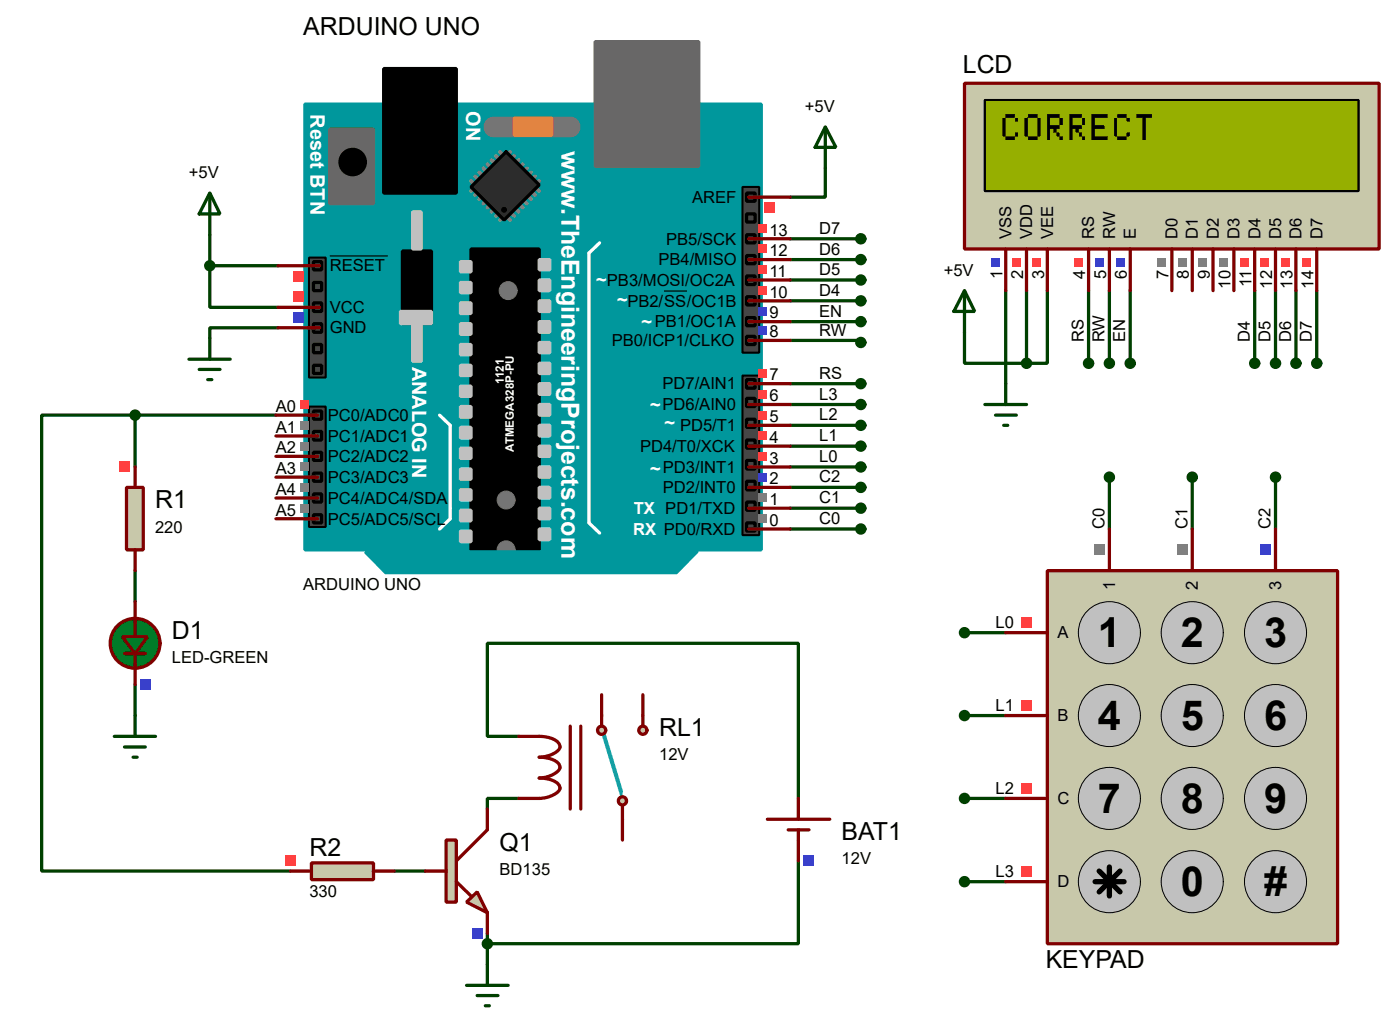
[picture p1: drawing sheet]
<svg xmlns="http://www.w3.org/2000/svg" width="171mm" height="126mm" viewBox="0 0 171 126" stroke-linecap="round" stroke-linejoin="round" font-family="sans-serif">
<g fill="none" stroke="#004000" stroke-width=".4">
<path d="M25.7 32.6v5h8.4M25.7 32.6h8.4M25.7 28.7v3.9M96.8 29.3h8.7M96.8 31.8h8.7M96.8 34.3h8.7M96.8 36.9h8.7M96.8 39.4h8.7M101.1 20.6v3.6h-4.3M123.2 35.6v11.4M125.8 35.6v8.9M128.3 35.6v8.9h-2.5"/>
<path d="M133.3 35.6v8.9M135.9 35.6v8.9M138.5 35.6v8.9M153.7 35.6v8.9M156.3 35.6v8.9M158.7 35.6v8.9M161.3 35.6v8.9M16.6 50.8h-11.5v55.9h30.5M16.6 50.8v6.4M16.6 50.8h17.2M34.1 40.2h-8.4v1.2M96.8 41.7h8.7v.3"/>
<path d="M96.8 49.6h8.7M96.8 52.1h8.7M96.8 54.7h8.7M96.8 57.2h8.7M96.8 59.7h8.7M96.8 47h8.7M118.2 40.7v3.8h7.6M135.9 58.4v6.4M146 58.4v6.4M156.3 58.4v6.4M16.6 69.9v3.8M96.8 62.3h8.7"/>
<path d="M96.8 64.8h8.7M118.2 77.5h5M16.6 83.8v3.9M63.5 97.8h-3.8v1.3M63.5 90.2h-3.8v-11.4h38.1v19M118.2 87.7h5M118.2 97.8h5M48.3 106.7h3.8M59.7 114.3v3.9M97.8 105.5v10.1h-38.1M118.2 108h5"/>
</g>
<path d="M37.4 12.7h55.9v54.7h-55.9z" fill-rule="evenodd" fill="#00979c" stroke="#00979c" stroke-width=".4"/>
<g fill="#686767" stroke="#686767" stroke-width=".4">
<path d="M72.9 5.1h12.7v15.2h-12.7z" fill-rule="evenodd"/>
<path d="M40.4 15.8h5.3v9.1h-5.3z" fill-rule="evenodd"/>
</g>
<g fill="#000" stroke="#000" stroke-width=".4">
<path d="M47 8.4h8.9v15.3h-8.9z" fill-rule="evenodd"/>
<path d="M49.3 30.7h3.6v9h-3.6z" fill-rule="evenodd"/>
<path d="M57.7 30.5h8.3v36.9h-8.3z" fill-rule="evenodd"/>
<circle cx="43.2" cy="19.8" r="1.55"/>
</g>
<path d="M73.4 29.8l-1.2 1.2v33l1.2 1.3M53.8 50.8l1.4 1.3v11.4l-1.4 1.3" fill="none" stroke="#fff" stroke-width=".4"/>
<g fill="#c0c0c0" stroke="#c0c0c0" stroke-width=".4">
<path d="M66 31.8h1.4v1.2h-1.4z" fill-rule="evenodd"/>
<path d="M66 34.3h1.4v1.3h-1.4z" fill-rule="evenodd"/>
<path d="M66 36.9h1.4v1.2h-1.4z" fill-rule="evenodd"/>
<path d="M66 39.4h1.4v1.3h-1.4z" fill-rule="evenodd"/>
<path d="M66 42h1.4v1.2h-1.4z" fill-rule="evenodd"/>
<path d="M66 44.5h1.4v1.2h-1.4z" fill-rule="evenodd"/>
<path d="M66 47h1.4v1.3h-1.4z" fill-rule="evenodd"/>
<path d="M66 49.6h1.4v1.2h-1.4z" fill-rule="evenodd"/>
<path d="M66 52.1h1.4v1.3h-1.4z" fill-rule="evenodd"/>
<path d="M66 54.7h1.4v1.2h-1.4z" fill-rule="evenodd"/>
<path d="M66 57.2h1.4v1.2h-1.4z" fill-rule="evenodd"/>
<path d="M66 59.7h1.4v1.3h-1.4z" fill-rule="evenodd"/>
<path d="M66 62.3h1.4v1.2h-1.4z" fill-rule="evenodd"/>
<path d="M66 64.8h1.4v1.3h-1.4z" fill-rule="evenodd"/>
<path d="M56.4 32.1h1.3v1.2h-1.3z" fill-rule="evenodd"/>
<path d="M56.4 34.6h1.3v1.2h-1.3z" fill-rule="evenodd"/>
<path d="M56.4 37.1h1.3v1.3h-1.3z" fill-rule="evenodd"/>
<path d="M56.4 39.7h1.3v1.3h-1.3z" fill-rule="evenodd"/>
<path d="M56.4 42.2h1.3v1.2h-1.3z" fill-rule="evenodd"/>
<path d="M56.4 44.8h1.3v1.2h-1.3z" fill-rule="evenodd"/>
<path d="M56.4 47.3h1.3v1.2h-1.3z" fill-rule="evenodd"/>
<path d="M56.4 49.8h1.3v1.3h-1.3z" fill-rule="evenodd"/>
<path d="M56.4 52.4h1.3v1.3h-1.3z" fill-rule="evenodd"/>
<path d="M56.4 54.9h1.3v1.2h-1.3z" fill-rule="evenodd"/>
<path d="M56.4 57.5h1.3v1.2h-1.3z" fill-rule="evenodd"/>
<path d="M56.4 60h1.3v1.2h-1.3z" fill-rule="evenodd"/>
<path d="M56.4 62.5h1.3v1.3h-1.3z" fill-rule="evenodd"/>
<path d="M56.4 65.1h1.3v1.3h-1.3z" fill-rule="evenodd"/>
<path d="M49 38.1h3.9v1.6h-3.9z" fill-rule="evenodd"/>
<path d="M50.6 25.9h1v4.6h-1z" fill-rule="evenodd"/>
<path d="M50.6 39.7h1v4.6h-1z" fill-rule="evenodd"/>
</g>
<path d="M60.5 15.5h9.3" fill="none" stroke="#757575" stroke-width="2.5"/>
<path d="M63 14.5h4.6v2.1h-4.6z" fill-rule="evenodd" fill="#ff8000" stroke="#ff8000" stroke-width=".4"/>
<g fill="none" stroke="#808080" stroke-width=".45">
<path d="M60.2 19.6l.5 .5M60.7 19.1l.5 .5M61.2 18.6l.5 .5M62.5 18.6l-.5 .5M63 19.1l-.5 .5M63.5 19.6l-.5 .5M57.7 22.2l.5 .4M58.2 21.6l.5 .6M58.2 22.9l-.5 .5M58.7 21.1l.5 .5M58.7 23.4l-.5 .5M59.2 20.6l.5 .5"/>
<path d="M59.2 23.9l-.5 .5M59.7 20.1l.5 .5M59.7 24.4l-.5 .5M60.2 24.9l-.5 .5M60.7 25.4l-.5 .5M61.2 25.9l-.5 .6M61.7 26.5l-.5 .5M62 26.5l.5 .5M62.5 25.9l.5 .6M63 25.4l.5 .5M63.5 24.9l.5 .5M64 24.4l.6 .5"/>
<path d="M64 20.1l-.5 .5M64.6 23.9l.5 .5M64.6 20.6l-.6 .5M65.1 23.4l.5 .5M65.1 21.1l-.5 .5M65.6 22.9l.4 .5M65.6 21.6l-.5 .6M66 22.2l-.4 .4"/>
</g>
<path d="M62 18.6l4 4-4.3 4.4-4-4.1z" fill-rule="evenodd" fill="#2c2c2c" stroke="#000" stroke-width=".4"/>
<circle cx="61.8" cy="25.7" r=".3" fill="#000" stroke="#000" stroke-width=".12"/>
<path d="M91 22.9h2v20.3h-2z" fill-rule="evenodd" fill="#464646" stroke="#000" stroke-width=".25"/>
<circle cx="62" cy="61.2" r="1.1" fill="#757575" stroke="#757575" stroke-width=".12"/>
<g fill="#464646" stroke="#000" stroke-width=".4">
<path d="M91.4 23.6h1.1v1.1h-1.1z" fill-rule="evenodd"/>
<path d="M91.4 28.7h1.1v1.1h-1.1z" fill-rule="evenodd"/>
<path d="M91.4 31.3h1.1v1h-1.1z" fill-rule="evenodd"/>
<path d="M91.4 33.8h1.1v1.1h-1.1z" fill-rule="evenodd"/>
<path d="M91.4 36.3h1.1v1.1h-1.1z" fill-rule="evenodd"/>
<path d="M91.4 38.9h1.1v1h-1.1z" fill-rule="evenodd"/>
<path d="M91.4 26.2h1.1v1h-1.1z" fill-rule="evenodd"/>
<path d="M91.4 41.2h1.1v1h-1.1z" fill-rule="evenodd"/>
</g>
<g fill="#757575" stroke="#757575" stroke-width=".12">
<circle cx="62.2" cy="35.6" r="1.1"/>
<circle cx="62" cy="67.4" r="1.1"/>
</g>
<path d="M44.8 67.6h40.6l-2.5 2.6h-35.6z" fill-rule="evenodd" fill="#00979c" stroke="#00979c" stroke-width=".4"/>
<g fill="#464646" stroke="#000" stroke-width=".25">
<path d="M37.9 31.6h2v14.6h-2z" fill-rule="evenodd"/>
<path d="M91 46h2v19.6h-2z" fill-rule="evenodd"/>
<path d="M37.9 49.8h2v14.8h-2z" fill-rule="evenodd"/>
</g>
<g fill="#464646" stroke="#000" stroke-width=".4">
<path d="M38.4 34.6h1v1h-1z" fill-rule="evenodd"/>
<path d="M38.4 39.7h1v1h-1z" fill-rule="evenodd"/>
<path d="M38.4 44.8h1v.9h-1z" fill-rule="evenodd"/>
<path d="M38.4 42.2h1v1h-1z" fill-rule="evenodd"/>
<path d="M38.4 37.1h1v1h-1z" fill-rule="evenodd"/>
<path d="M38.4 32.1h1v.9h-1z" fill-rule="evenodd"/>
<path d="M91.4 46.5h1.1v1.1h-1.1z" fill-rule="evenodd"/>
<path d="M91.4 48.8h1.1v1h-1.1z" fill-rule="evenodd"/>
<path d="M91.4 51.3h1.1v1.1h-1.1z" fill-rule="evenodd"/>
<path d="M91.4 53.9h1.1v1h-1.1z" fill-rule="evenodd"/>
<path d="M91.4 56.4h1.1v1.1h-1.1z" fill-rule="evenodd"/>
<path d="M91.4 58.9h1.1v1.1h-1.1z" fill-rule="evenodd"/>
<path d="M91.4 61.5h1.1v1h-1.1z" fill-rule="evenodd"/>
<path d="M91.4 64h1.1v1.1h-1.1z" fill-rule="evenodd"/>
<path d="M38.4 50.3h1v1h-1z" fill-rule="evenodd"/>
<path d="M38.4 52.9h1v1h-1z" fill-rule="evenodd"/>
<path d="M38.4 55.4h1v1h-1z" fill-rule="evenodd"/>
<path d="M38.4 58h1v.9h-1z" fill-rule="evenodd"/>
<path d="M38.4 60.5h1v1h-1z" fill-rule="evenodd"/>
<path d="M38.4 63h1v1h-1z" fill-rule="evenodd"/>
</g>
<g fill="none" stroke="#800000" stroke-width=".4">
<path d="M34.1 32.6h5.1M34.1 37.6h5.1M91.7 39.4h5.1M91.7 36.9h5.1M91.7 34.3h5.1M91.7 31.8h5.1M91.7 29.3h5.1M91.7 24.2h5.1M33.8 58.4h5.1M33.8 55.9h5.1M33.8 53.4h5.1M33.8 50.8h5.1"/>
<path d="M34.1 40.2h5.1M91.7 59.7h5.1M91.7 57.2h5.1M91.7 54.7h5.1M91.7 52.1h5.1M91.7 49.6h5.1M91.7 47h5.1M91.7 41.7h5.1M33.8 63.5h5.1M33.8 61h5.1M91.7 64.8h5.1M91.7 62.3h5.1"/>
</g>
<path d="M40.4 31.4h7.1M81.3 35.6h2.8" fill="none" stroke="#000" stroke-width=".15"/>
<g fill="#808080">
<path d="M92.8 63h1.1v1h-1.1z" fill-rule="evenodd"/>
<path d="M92.8 60.5h1.1v1h-1.1z" fill-rule="evenodd"/>
</g>
<path d="M92.8 58h1.1v.9h-1.1z" fill-rule="evenodd" fill="#4040ff"/>
<g fill="#ff4040">
<path d="M92.8 55.4h1.1v1h-1.1z" fill-rule="evenodd"/>
<path d="M92.8 52.9h1.1v1h-1.1z" fill-rule="evenodd"/>
<path d="M92.8 50.3h1.1v1h-1.1z" fill-rule="evenodd"/>
<path d="M92.8 47.8h1.1v1h-1.1z" fill-rule="evenodd"/>
<path d="M92.8 45.3h1.1v.9h-1.1z" fill-rule="evenodd"/>
</g>
<g fill="#4040ff">
<path d="M92.8 39.9h1.1v1.1h-1.1z" fill-rule="evenodd"/>
<path d="M92.8 37.6h1.1v1h-1.1z" fill-rule="evenodd"/>
</g>
<g fill="#ff4040">
<path d="M92.8 35.1h1.1v1h-1.1z" fill-rule="evenodd"/>
<path d="M92.8 32.6h1.1v.9h-1.1z" fill-rule="evenodd"/>
<path d="M92.8 30h1.1v1h-1.1z" fill-rule="evenodd"/>
<path d="M92.8 27.5h1.1v1h-1.1z" fill-rule="evenodd"/>
<path d="M93.6 24.8h1.3v1.3h-1.3z" fill-rule="evenodd"/>
</g>
<g fill="#808080">
<path d="M36.7 61.7h1.1v1.1h-1.1z" fill-rule="evenodd"/>
<path d="M36.7 59.2h1.1v1.1h-1.1z" fill-rule="evenodd"/>
<path d="M36.7 56.7h1.1v1h-1.1z" fill-rule="evenodd"/>
<path d="M36.7 54.1h1.1v1.1h-1.1z" fill-rule="evenodd"/>
<path d="M36.7 51.6h1.1v1h-1.1z" fill-rule="evenodd"/>
</g>
<g fill="#ff4040">
<path d="M36.7 49h1.1v1.1h-1.1z" fill-rule="evenodd"/>
<path d="M36 33.2h1.2v1.2h-1.2z" fill-rule="evenodd"/>
<path d="M36 35.7h1.2v1.3h-1.2z" fill-rule="evenodd"/>
</g>
<path d="M36 38.3h1.2v1.2h-1.2z" fill-rule="evenodd" fill="#4040ff"/>
<path d="M15.5 59.7h2v7.7h-2z" fill-rule="evenodd" fill="#c8c8aa" stroke="#800000" stroke-width=".4"/>
<path d="M16.6 57.2v2.5M16.6 67.4v2.5" fill="none" stroke="#800000" stroke-width=".4"/>
<path d="M14.6 56.6h1.3v1.2h-1.3z" fill-rule="evenodd" fill="#ff4040"/>
<path d="M38.1 105.7h7.6v2.1h-7.6z" fill-rule="evenodd" fill="#c8c8aa" stroke="#800000" stroke-width=".4"/>
<path d="M35.6 106.7h2.5M45.7 106.7h2.6" fill="none" stroke="#800000" stroke-width=".4"/>
<path d="M34.9 104.8h1.3v1.3h-1.3z" fill-rule="evenodd" fill="#ff4040"/>
<path d="M128.3 69.9h35.6v45.7h-35.6z" fill-rule="evenodd" fill="#c8c8aa" stroke="#800000" stroke-width=".4"/>
<g fill="#c0c0c0" stroke="#000" stroke-width=".12">
<circle cx="135.9" cy="77.5" r="3.8"/>
<circle cx="146" cy="77.5" r="3.8"/>
<circle cx="156.2" cy="77.5" r="3.8"/>
<circle cx="135.9" cy="87.7" r="3.8"/>
<circle cx="146" cy="87.7" r="3.8"/>
<circle cx="156.2" cy="87.7" r="3.8"/>
<circle cx="135.9" cy="97.8" r="3.8"/>
<circle cx="146" cy="97.8" r="3.8"/>
<circle cx="156.2" cy="97.8" r="3.8"/>
<circle cx="135.9" cy="108" r="3.8"/>
<circle cx="146" cy="108" r="3.8"/>
<circle cx="156.2" cy="108" r="3.8"/>
</g>
<path d="M134.2 108h3.5M134.6 106.7l2.6 2.5M135.9 106.2v3.5M137.2 106.7l-2.6 2.5" fill="none" stroke="#000" stroke-width=".65"/>
<path d="M123.2 77.5h5.1M135.9 64.8v5.1M146 64.8v5.1M156.3 64.8v5.1M123.2 87.7h5.1M123.2 97.8h5.1M123.2 108h5.1" fill="none" stroke="#800000" stroke-width=".4"/>
<g fill="#808080">
<path d="M134 66.7h1.3v1.3h-1.3z" fill-rule="evenodd"/>
<path d="M144.1 66.7h1.4v1.3h-1.4z" fill-rule="evenodd"/>
</g>
<path d="M154.3 66.7h1.3v1.3h-1.3z" fill-rule="evenodd" fill="#4040ff"/>
<g fill="#ff4040">
<path d="M125.1 75.6h1.3v1.3h-1.3z" fill-rule="evenodd"/>
<path d="M125.1 85.7h1.3v1.4h-1.3z" fill-rule="evenodd"/>
<path d="M125.1 95.9h1.3v1.3h-1.3z" fill-rule="evenodd"/>
<path d="M125.1 106.1h1.3v1.3h-1.3z" fill-rule="evenodd"/>
</g>
<path d="M25.7 23.6l1.3 2.6h-2.6zM25.7 23.6v5.1M118.2 35.6l1.2 2.5h-2.6zM118.2 35.6v5.1M120.6 49.6h5.2M121.9 50.8h2.6M123 52.1h.5M123.2 47v2.6" fill="none" stroke="#004000" stroke-width=".4"/>
<circle cx="125.8" cy="44.5" r=".5" fill="#004000" stroke="#004000" stroke-width=".4"/>
<circle cx="16.5" cy="78.8" r="3.1" fill="#008000" stroke="#800000" stroke-width=".4"/>
<path d="M16.6 75.7v2.3M15.2 80.1h2.6M16.6 80.1v1.7" fill="none" stroke="#800000" stroke-width=".4"/>
<path d="M15 78h3l-1.4 2.1z" fill="#0f0" stroke="#800000" stroke-width=".4"/>
<path d="M16.6 73.7v2.5M16.6 81.3v2.5" fill="none" stroke="#800000" stroke-width=".4"/>
<path d="M17.1 83.2h1.4v1.3h-1.4z" fill-rule="evenodd" fill="#4040ff"/>
<path d="M14 90.2h5M15.2 91.5h2.6M16.3 92.8h.5M16.6 87.7v2.5" fill="none" stroke="#004000" stroke-width=".4"/>
<circle cx="16.6" cy="50.8" r=".5" fill="#004000" stroke="#004000" stroke-width=".4"/>
<g fill="#c8c8aa" stroke="#800000" stroke-width=".4">
<path d="M57.1 110.5l1.3-1.3 1.3 2.6z"/>
<path d="M54.7 102.9h1.2v7.6h-1.2z" fill-rule="evenodd"/>
</g>
<path d="M59.7 99.1v2.5l-3.8 3.9M52.1 106.7h2.6M55.9 108l1.8 1.7M59.7 111.8v2.5" fill="none" stroke="#800000" stroke-width=".4"/>
<path d="M57.8 113.7h1.3v1.3h-1.3z" fill-rule="evenodd" fill="#4040ff"/>
<path d="M59.7 118.2v2.5M57.1 120.7h5.2M58.4 121.9h2.6M59.5 123.2h.5" fill="none" stroke="#004000" stroke-width=".4"/>
<path d="M66 90.2a3.1 3.1 0 0 1 2.5 .9l.1 .4a1.77 1.77 0 0 1-1.3 1l-1.3 .3a3.2 3.2 0 0 1 2.5 .8l.1 .4a1.83 1.83 0 0 1-1.3 1.1l-1.3 .2a3.2 3.2 0 0 1 2.5 .9l.1 .3a1.77 1.77 0 0 1-1.3 1.1l-1.3 .2M69.8 88.9v10.2M71.1 88.9v10.2M73.7 87.7v1.2M76.2 98.6v1.8M78.7 87.7v1.2" fill="none" stroke="#800000" stroke-width=".4"/>
<path d="M73.9 90l2.3 7.6" fill="none" stroke="#00c0c0" stroke-width=".5"/>
<path d="M78.5 90l-2 7.3" fill="none" stroke="#feffff" stroke-width=".5"/>
<g fill="#c8c8aa" stroke="#800000" stroke-width=".4">
<circle cx="76.2" cy="98.1" r=".5"/>
<circle cx="78.7" cy="89.4" r=".5"/>
<circle cx="73.7" cy="89.4" r=".5"/>
</g>
<path d="M63.5 90.2h2.5M63.5 97.8h2.5M73.7 85.1v2.6M78.7 85.1v2.6M97.8 97.8v2.6M76.2 100.4v2.5M94 100.4h7.6M96.5 101.6h2.6M97.8 101.6v3.9" fill="none" stroke="#800000" stroke-width=".4"/>
<path d="M98.4 104.8h1.3v1.3h-1.3z" fill-rule="evenodd" fill="#4040ff"/>
<g fill="#004000" stroke="#004000" stroke-width=".4">
<circle cx="59.7" cy="115.6" r=".5"/>
<circle cx="25.7" cy="32.6" r=".5"/>
<circle cx="118.2" cy="77.5" r=".5"/>
<circle cx="118.2" cy="87.7" r=".5"/>
<circle cx="118.2" cy="97.8" r=".5"/>
<circle cx="118.2" cy="108" r=".5"/>
<circle cx="135.9" cy="58.5" r=".5"/>
<circle cx="146.1" cy="58.5" r=".5"/>
<circle cx="156.3" cy="58.5" r=".5"/>
<circle cx="105.5" cy="49.6" r=".5"/>
<circle cx="105.5" cy="52.1" r=".5"/>
<circle cx="105.5" cy="54.7" r=".5"/>
<circle cx="105.5" cy="57.2" r=".5"/>
<circle cx="105.5" cy="59.7" r=".5"/>
<circle cx="105.5" cy="62.3" r=".5"/>
<circle cx="105.5" cy="64.8" r=".5"/>
<circle cx="105.5" cy="29.3" r=".5"/>
<circle cx="105.5" cy="31.8" r=".5"/>
<circle cx="105.5" cy="34.3" r=".5"/>
<circle cx="105.5" cy="36.9" r=".5"/>
<circle cx="105.5" cy="39.4" r=".5"/>
<circle cx="105.5" cy="42" r=".5"/>
<circle cx="105.5" cy="47" r=".5"/>
<circle cx="133.4" cy="44.5" r=".5"/>
<circle cx="135.9" cy="44.5" r=".5"/>
<circle cx="138.5" cy="44.5" r=".5"/>
<circle cx="153.7" cy="44.5" r=".5"/>
<circle cx="156.3" cy="44.5" r=".5"/>
<circle cx="158.8" cy="44.5" r=".5"/>
<circle cx="161.3" cy="44.5" r=".5"/>
</g>
<path d="M101.1 15.5l1.3 2.5h-2.6zM101.1 15.5v5.1M23.1 44h5.1M24.4 45.3h2.6M25.4 46.5h.5M25.7 41.4v2.6" fill="none" stroke="#004000" stroke-width=".4"/>
<path d="M118.2 10.2h50.8v20.3h-50.8z" fill-rule="evenodd" fill="#c8c8aa" stroke="#800000" stroke-width=".4"/>
<path d="M120.6 12.2h45.8v11.2h-45.8z" fill-rule="evenodd" fill="#324600" stroke="#000" stroke-width=".25"/>
<g fill="#96af00" stroke="#000" stroke-width=".25">
<path d="M120.6 12.2h45.8v11.2h-45.8z" fill-rule="evenodd"/>
<path d="M120.6 12.2h45.8v11.2h-45.8z" fill-rule="evenodd"/>
</g>
<g fill="none" stroke="#800000" stroke-width=".4">
<path d="M123.2 30.5v5.1M125.8 30.5v5.1M128.3 30.5v5.1M133.3 30.5v5.1M135.9 30.5v5.1M138.5 30.5v5.1M143.6 30.5v5.1M146 30.5v5.1M148.6 30.5v5.1M151.2 30.5v5.1M153.7 30.5v5.1M156.3 30.5v5.1"/>
<path d="M158.7 30.5v5.1M161.3 30.5v5.1"/>
</g>
<g fill="#ff4040">
<path d="M159.6 31.6h.9v1h-.9z" fill-rule="evenodd"/>
<path d="M157 31.6h1v1h-1z" fill-rule="evenodd"/>
<path d="M154.5 31.6h.9v1h-.9z" fill-rule="evenodd"/>
<path d="M151.9 31.6h1v1h-1z" fill-rule="evenodd"/>
</g>
<g fill="#808080">
<path d="M149.4 31.6h1v1h-1z" fill-rule="evenodd"/>
<path d="M146.9 31.6h.9v1h-.9z" fill-rule="evenodd"/>
<path d="M144.3 31.6h1v1h-1z" fill-rule="evenodd"/>
<path d="M141.8 31.6h.9v1h-.9z" fill-rule="evenodd"/>
</g>
<g fill="#4040ff">
<path d="M136.7 31.6h1v1h-1z" fill-rule="evenodd"/>
<path d="M134.2 31.6h.9v1h-.9z" fill-rule="evenodd"/>
</g>
<path d="M131.6 31.6h1v1h-1z" fill-rule="evenodd" fill="#ff4040"/>
<path d="M121.5 31.6h.9v1h-.9z" fill-rule="evenodd" fill="#4040ff"/>
<g fill="#ff4040">
<path d="M124 31.6h1v1h-1z" fill-rule="evenodd"/>
<path d="M126.5 31.6h1v1h-1z" fill-rule="evenodd"/>
</g>
<g font-size="5.1">
<text x="134.5" y="79.3">1</text>
<text x="144.6" y="79.3">2</text>
<text x="154.9" y="79.3">3</text>
<text x="134.5" y="89.4">4</text>
<text x="144.6" y="89.4">5</text>
<text x="154.9" y="89.4">6</text>
<text x="134.5" y="99.6">7</text>
<text x="144.6" y="99.6">8</text>
<text x="154.9" y="99.6">9</text>
<text x="144.6" y="109.8">0</text>
<text x="154.9" y="109.8">#</text>
</g>
<text font-size="3.6" x="122.8" y="17.1">CORRECT</text>
<g font-size="3">
<text x="37.1" y="4.3">ARDUINO UNO</text>
<text x="118" y="9">LCD</text>
<text x="19" y="62.3">R1</text>
<text x="21.1" y="78.2">D1</text>
<text x="80.7" y="90.2">RL1</text>
<text x="37.9" y="104.9">R2</text>
<text x="61.2" y="104.2">Q1</text>
<text x="103.1" y="102.9">BAT1</text>
<text x="128.1" y="118.5">KEYPAD</text>
</g>
<text font-size="3" fill="#fff" x="68.8" y="18.5" transform="rotate(90 68.8 18.5)">www.TheEngineeringProjects.com</text>
<g font-size="2.4" fill="#fff">
<text x="38.1" y="14" transform="rotate(90 38.1 14)">Reset BTN</text>
<text x="57.1" y="13.6" transform="rotate(90 57.1 13.6)">ON</text>
<text x="50.5" y="44.9" transform="rotate(90 50.5 44.9)">ANALOG IN</text>
</g>
<g font-size="2.2" fill="#fff">
<text x="73" y="35.1">~PB3/MOSI/OC2A</text>
<text x="75.6" y="37.5">~PB2/SS/OC1B</text>
<text x="78.6" y="40.1">~PB1/OC1A</text>
<text x="79.6" y="50.3">~PD6/AIN0</text>
<text x="81.4" y="52.6">~ PD5/T1</text>
<text x="79.6" y="58.2">~PD3/INT1</text>
</g>
<g font-size="2">
<text x="98.6" y="13.7">+5V</text>
<text x="23.2" y="21.8">+5V</text>
<text x="81.6" y="30">PB5/SCK</text>
<text x="84.8" y="24.9">AREF</text>
<text x="94.2" y="28.8">13</text>
<text x="100.4" y="28.7">D7</text>
<text x="123.9" y="29.3" transform="rotate(-90 123.9 29.3)">VSS</text>
<text x="126.5" y="29.3" transform="rotate(-90 126.5 29.3)">VDD</text>
<text x="129" y="29.3" transform="rotate(-90 129 29.3)">VEE</text>
<text x="134.1" y="29.3" transform="rotate(-90 134.1 29.3)">RS</text>
<text x="136.6" y="29.3" transform="rotate(-90 136.6 29.3)">RW</text>
<text x="139.2" y="29.3" transform="rotate(-90 139.2 29.3)">E</text>
<text x="144.3" y="29.3" transform="rotate(-90 144.3 29.3)">D0</text>
<text x="146.8" y="29.3" transform="rotate(-90 146.8 29.3)">D1</text>
<text x="149.3" y="29.3" transform="rotate(-90 149.3 29.3)">D2</text>
<text x="151.9" y="29.3" transform="rotate(-90 151.9 29.3)">D3</text>
<text x="154.4" y="29.3" transform="rotate(-90 154.4 29.3)">D4</text>
<text x="157" y="29.3" transform="rotate(-90 157 29.3)">D5</text>
<text x="159.5" y="29.3" transform="rotate(-90 159.5 29.3)">D6</text>
<text x="162" y="29.3" transform="rotate(-90 162 29.3)">D7</text>
<text x="40.4" y="33.3">RESET</text>
<text x="80.6" y="32.5">PB4/MISO</text>
<text x="94.2" y="33.9">11</text>
<text x="94.2" y="31.4">12</text>
<text x="100.4" y="31.2">D6</text>
<text x="100.4" y="33.7">D5</text>
<text x="115.6" y="33.7">+5V</text>
<text x="122.8" y="34.2" transform="rotate(-90 122.8 34.2)">1</text>
<text x="125.4" y="34.2" transform="rotate(-90 125.4 34.2)">2</text>
<text x="127.9" y="34.2" transform="rotate(-90 127.9 34.2)">3</text>
<text x="133" y="34.2" transform="rotate(-90 133 34.2)">4</text>
<text x="135.5" y="34.2" transform="rotate(-90 135.5 34.2)">5</text>
<text x="138.1" y="34.2" transform="rotate(-90 138.1 34.2)">6</text>
<text x="143.2" y="34.2" transform="rotate(-90 143.2 34.2)">7</text>
<text x="145.7" y="34.2" transform="rotate(-90 145.7 34.2)">8</text>
<text x="148.2" y="34.2" transform="rotate(-90 148.2 34.2)">9</text>
<text x="150.8" y="35.4" transform="rotate(-90 150.8 35.4)">10</text>
<text x="153.3" y="35.2" transform="rotate(-90 153.3 35.2)">11</text>
<text x="155.9" y="35.4" transform="rotate(-90 155.9 35.4)">12</text>
<text x="158.4" y="35.4" transform="rotate(-90 158.4 35.4)">13</text>
<text x="160.9" y="35.4" transform="rotate(-90 160.9 35.4)">14</text>
<text x="40.4" y="38.4">VCC</text>
<text x="40.4" y="40.8">GND</text>
<text x="94.2" y="41.3">8</text>
<text x="94.2" y="39">9</text>
<text x="94.2" y="36.4">10</text>
<text x="100.4" y="36.2">D4</text>
<text x="100.4" y="38.8">EN</text>
<text x="100.4" y="41.1">RW</text>
<text x="132.8" y="42" transform="rotate(-90 132.8 42)">RS</text>
<text x="135.3" y="42" transform="rotate(-90 135.3 42)">RW</text>
<text x="137.8" y="42" transform="rotate(-90 137.8 42)">EN</text>
<text x="153.1" y="42" transform="rotate(-90 153.1 42)">D4</text>
<text x="155.6" y="42" transform="rotate(-90 155.6 42)">D5</text>
<text x="158.2" y="42" transform="rotate(-90 158.2 42)">D6</text>
<text x="160.7" y="42" transform="rotate(-90 160.7 42)">D7</text>
<text x="75" y="42.4">PB0/ICP1/CLKO</text>
<text x="81.1" y="47.7">PD7/AIN1</text>
<text x="94.2" y="46.6">7</text>
<text x="100.4" y="46.4">RS</text>
<text x="33.8" y="53">A1</text>
<text x="33.8" y="50.4">A0</text>
<text x="40.1" y="51.5">PC0/ADC0</text>
<text x="94.2" y="51.7">5</text>
<text x="94.2" y="49.1">6</text>
<text x="100.4" y="48.9">L3</text>
<text x="100.4" y="51.5">L2</text>
<text x="33.8" y="58">A3</text>
<text x="33.8" y="55.5">A2</text>
<text x="40.1" y="59.2">PC3/ADC3</text>
<text x="40.1" y="56.6">PC2/ADC2</text>
<text x="40.1" y="54.1">PC1/ADC1</text>
<text x="78.4" y="55.4">PD4/T0/XCK</text>
<text x="94.2" y="59.3">2</text>
<text x="94.2" y="56.8">3</text>
<text x="94.2" y="54.2">4</text>
<text x="100.4" y="54.1">L1</text>
<text x="100.4" y="56.6">L0</text>
<text x="100.4" y="59.1">C2</text>
<text x="19" y="65.3">220</text>
<text x="33.8" y="63.1">A5</text>
<text x="33.8" y="60.6">A4</text>
<text x="40.1" y="64.2">PC5/ADC5/SCL</text>
<text x="40.1" y="61.7">PC4/ADC4/SDA</text>
<text x="81.2" y="60.4">PD2/INT0</text>
<text x="94.2" y="61.8">1</text>
<text x="94.3" y="64.4">0</text>
<text x="100.4" y="61.6">C1</text>
<text x="100.4" y="64.2">C0</text>
<text x="135.3" y="64.8" transform="rotate(-90 135.3 64.8)">C0</text>
<text x="145.5" y="64.8" transform="rotate(-90 145.5 64.8)">C1</text>
<text x="155.6" y="64.8" transform="rotate(-90 155.6 64.8)">C2</text>
<text x="37.1" y="72.2">ARDUINO UNO</text>
<text x="121.9" y="76.9">L0</text>
<text x="136.6" y="72.3" transform="rotate(-90 136.6 72.3)">1</text>
<text x="146.8" y="72.3" transform="rotate(-90 146.8 72.3)">2</text>
<text x="157" y="72.3" transform="rotate(-90 157 72.3)">3</text>
<text x="21.1" y="81.2">LED-GREEN</text>
<text x="129.5" y="78.2">A</text>
<text x="121.9" y="87">L1</text>
<text x="129.5" y="88.4">B</text>
<text x="80.7" y="93.1">12V</text>
<text x="121.9" y="97.2">L2</text>
<text x="129.5" y="98.5">C</text>
<text x="61.2" y="107.1">BD135</text>
<text x="103.1" y="105.8">12V</text>
<text x="121.9" y="107.4">L3</text>
<text x="37.9" y="109.9">330</text>
<text x="129.5" y="108.7">D</text>
</g>
<g font-size="2" fill="#fff">
<text x="77.5" y="65.5">RX PD0/RXD</text>
<text x="77.6" y="63">TX PD1/TXD</text>
</g>
<g font-size="1.4" fill="#fff">
<text x="61.7" y="47.1" transform="rotate(-90 61.7 47.1)">1121</text>
<text x="63" y="55.4" transform="rotate(-90 63 55.4)">ATMEGA328P-PU</text>
</g>
</svg>
